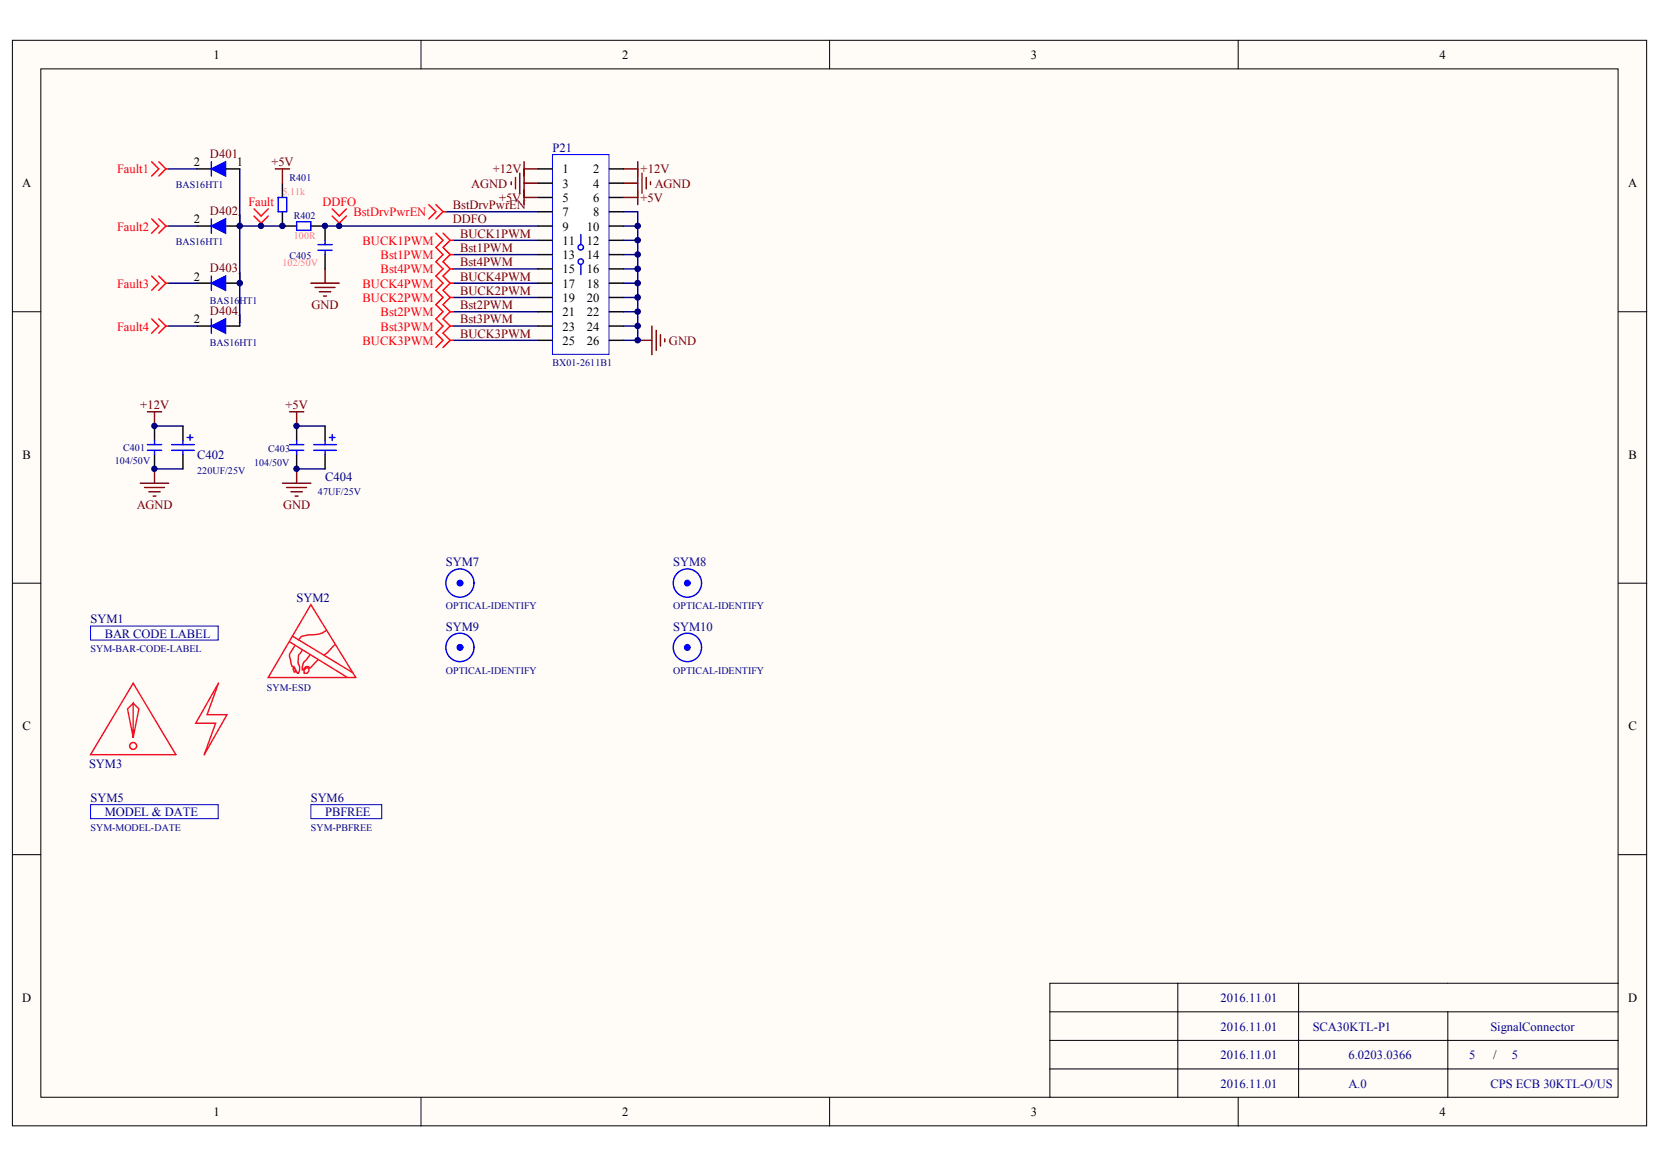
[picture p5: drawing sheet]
<svg xmlns="http://www.w3.org/2000/svg" width="289mm" height="202mm" viewBox="0 0 289 202" stroke-linecap="round" stroke-linejoin="round" font-family="sans-serif">
<g fill="#fffcf8" stroke="#000" stroke-width=".17">
<path d="M2.1 7h282.6v187.7h-282.6z"/>
<path d="M7.1 11.9h272.7v177.8h-272.7z"/>
</g>
<path d="M72.8 7v4.9M143.4 7v4.9M214.1 7v4.9M2.1 53.9h5M279.8 53.9h4.9M2.1 100.8h5M279.8 100.8h4.9M2.1 147.8h5M279.8 147.8h4.9M72.8 189.8v4.9M143.4 189.8v4.9M214.1 189.8v4.9" fill="none" stroke="#000" stroke-width=".17"/>
<path d="M25.5 71.2h2.4M26.7 71.2v2.5M50.1 71.2h2.4M51.3 71.2v2.5M24.3 83.6h4.9M25 84.3h3.4M25.7 85h2M26.5 85.8h.5M26.7 81.1v2.5" fill="none" stroke="#800000" stroke-width=".25"/>
<path d="M26.7 73.7v2.4M26.7 78.6v2.5M51.3 73.7v2.4M51.3 78.6v2.5" fill="none" stroke="#000" stroke-width=".25"/>
<path d="M25.5 77.9h2.4M25.5 76.9h2.4M26.7 76.1v.8M26.7 77.9v.7M50.1 77.9h2.4M50.1 76.9h2.4M51.3 76.1v.8M51.3 77.9v.7" fill="none" stroke="#00f" stroke-width=".25"/>
<path d="M15.7 108.3h22v2.4h-22z" fill="#fff" stroke="#00f" stroke-width=".17"/>
<path d="M23 118.1l7.4 12.4h-14.7zM37.8 118.1l-2 5.5h3.4l-3.9 6.9 2-5.4h-3.5zM50.1 111l9.9 6.1M50.6 110l10.4 6.3M50.8 115.4l.3 .5v.3h-.2l-.2-.4 .1-.4M51 111.7l-.9 1.4v.5l.4 1.7h.3l.6 1.1h.2a1.81 1.81 0 0 0-.1-1.8l.1-1.3 .6-.8M52.8 115.6l.3-.2 .3 .1a.72 .72 0 0 1-.3 .9h-.5v-.5zM53.6 113.2l-.7 1a1.58 1.58 0 0 0-.6 1.6h.2a.66 .66 0 0 1 .8-.5l.3 .2 1.4-1.4M53.7 104.6l7.8 12.6h-15.1zM56.5 109a4.5 4.5 0 0 1-3.2 .8l-1.2 .2-.5 .7M57.9 111.5l-1.9 1.8M23 121.6l1 1-1 4.9v-5.9l-1 1 1 4.9" fill="none" stroke="#ee0e22" stroke-width=".25"/>
<circle cx="23" cy="129" r=".6" fill="none" stroke="#f00" stroke-width=".25"/>
<g fill="#fff" stroke="#00f" stroke-width=".17">
<path d="M15.7 139.1h22v2.5h-22z"/>
<path d="M53.7 139.1h12.3v2.5h-12.3z"/>
</g>
<g fill="#00f" stroke="#00f" stroke-width=".25">
<circle cx="79.5" cy="100.8" r=".47"/>
<circle cx="118.8" cy="100.8" r=".47"/>
<circle cx="79.5" cy="112" r=".48"/>
<circle cx="118.8" cy="112" r=".47"/>
</g>
<g fill="none" stroke="#00f" stroke-width=".25">
<path d="M48.1 34.1h1.5v2.5h-1.5zM51.3 38.3h2.4v1.5h-2.4zM55 42.3h2.4M55 43.3h2.4M56.2 41.6v.7M56.2 43.3v.7M29.7 76.9h3.9M29.7 77.9h3.9M31.6 76.1v.8M31.6 77.9v.7M32.4 75.6h1M32.9 75.2v.9"/>
<path d="M54.2 76.9h4M54.2 77.9h4M56.2 76.1v.8M56.2 77.9v.7M56.9 75.6h1M57.4 75.2v.9"/>
<circle cx="79.5" cy="112" r="2.44"/>
<circle cx="79.5" cy="100.8" r="2.44"/>
<circle cx="118.8" cy="112" r="2.45"/>
<circle cx="118.9" cy="100.8" r="2.45"/>
</g>
<g fill="none" stroke="#800000" stroke-width=".25">
<path d="M47.6 29.2h2.5M48.8 29.2v2.5M88.4 31.4v.5M89.1 30.7v2M89.9 29.9v3.5M90.6 28v7.4M90.6 34.1h2.5M90.6 29.2h2.5M90.6 31.7h2.5M107.8 29.2h2.5M107.8 31.7h2.5M110.3 28v6.1"/>
<path d="M111 29.9v3.5M111.7 30.7v2M112.5 31.4v.5M53.7 49h5M54.5 49.7h3.4M55.2 50.4h2M56 51.2h.5M56.2 46.5v2.5M110.3 58.8h2.4M112.7 56.4v4.9M113.5 57.1v3.5M114.2 57.9v1.9"/>
<path d="M114.9 58.6v.5M48.8 83.6h4.9M49.6 84.3h3.4M50.3 85h2M51 85.8h.5M51.3 81.1v2.5"/>
</g>
<g fill="none" stroke="#f00" stroke-width=".25">
<path d="M26.2 28l1.3 1.2-1.3 1.2M26.2 37.9l1.3 1.2-1.3 1.2M27.5 28l1.2 1.2M27.5 37.9l1.2 1.2M28.7 29.2l-1.2 1.2M28.7 29.2h.5M28.7 39.1l-1.2 1.2M28.7 39.1h.5M43.9 36.1l1.2 1.3 1.3-1.3M43.9 37.4l1.2 1.2M45.1 38.6v.5M46.4 37.4l-1.3 1.2"/>
<path d="M57.4 36.1l1.3 1.3 1.2-1.3M57.4 37.4l1.3 1.2M58.7 38.6v.5M59.9 37.4l-1.2 1.2M74.1 35.4l1.3 1.2-1.3 1.3M75.4 35.4l1.2 1.2M76.6 36.6l-1.2 1.3M76.6 36.6h.5M26.2 47.7l1.3 1.3-1.3 1.2M26.2 55.1l1.3 1.3-1.3 1.2M27.5 47.7l1.2 1.3M27.5 55.1l1.2 1.3"/>
<path d="M28.7 49l-1.2 1.2M28.7 49h.5M28.7 56.4l-1.2 1.2M28.7 56.4h.5M75.4 40.3l1.2 1.3-1.2 1.2 1.2 1.2-1.2 1.3 1.2 1.2-1.2 1.2 1.2 1.3-1.2 1.2 1.2 1.2-1.2 1.3 1.2 1.2-1.2 1.2 1.2 1.3-1.2 1.2 1.2 1.2-1.2 1.3M76.6 40.3l1.2 1.3M77.8 49h.5M77.8 56.4h.5M77.8 44l-1.2 1.3 1.2 1.2M77.8 41.6l-1.2 1.2 1.2 1.2M77.8 44h.5M77.8 53.9l-1.2 1.2 1.2 1.3"/>
<path d="M77.8 51.4l-1.2 1.3 1.2 1.2M77.8 53.9h.5M77.8 56.4l-1.2 1.2 1.2 1.2M77.8 46.5l-1.2 1.2 1.2 1.3M77.8 46.5h.5M77.8 49l-1.2 1.2 1.2 1.2M77.8 41.6h.5M77.8 51.4h.5M77.8 58.8l-1.2 1.3M77.8 58.8h.5"/>
</g>
<g fill="none" stroke="#000" stroke-width=".25">
<path d="M34.1 39.1h2.4M34.1 29.2h2.4M39 39.1h2.5M39 29.2h2.5M48.8 31.7v2.4M48.8 36.6v2.5h2.5M53.7 39.1h2.5v2.5M34.1 49h2.4M34.1 56.4h2.4M39 49h2.5M39 56.4h2.5M56.2 44v2.5"/>
<path d="M31.6 73.7v2.4M31.6 78.6v2.5M56.2 73.7v2.4M56.2 78.6v2.5"/>
</g>
<g fill="#00f" stroke="#00f" stroke-width=".25">
<path d="M36.5 29.2l2.5-1.2v2.4z"/>
<path d="M36.5 39.1l2.5-1.2v2.4z"/>
<path d="M36.5 49l2.5-1.3v2.5z"/>
<path d="M36.5 56.4l2.5-1.3v2.5z"/>
<path d="M36.5 28v2.4z" fill-rule="evenodd"/>
<path d="M36.5 37.9v2.4z" fill-rule="evenodd"/>
<path d="M36.5 47.7v2.5z" fill-rule="evenodd"/>
<path d="M36.5 55.1v2.5z" fill-rule="evenodd"/>
</g>
<g fill="none" stroke="#000080" stroke-width=".25">
<path d="M29.2 39.1h4.9M29.2 29.2h4.9M41.5 39.1h7.3M41.5 29.2v27.2M56.2 39.1h36.9M77.1 36.6h16M107.8 36.6h2.5v7.4M29.2 56.4h4.9M29.2 49h4.9M78.3 58.8h14.8M78.3 46.5h14.8M78.3 53.9h14.8"/>
<path d="M78.3 56.4h14.8M78.3 51.4h14.8M78.3 49h14.8M78.3 41.6h14.8M78.3 44h14.8M107.8 44h2.5v2.5M26.7 73.7h4.9M51.3 73.7h4.9M26.7 81.1h4.9M51.3 81.1h4.9"/>
</g>
<path d="M95.5 26.7h9.8v34.6h-9.8z" fill="#fff" stroke="#00f" stroke-width=".17"/>
<g fill="none" stroke="#000" stroke-width=".25">
<path d="M93.1 29.2h2.4M93.1 31.7h2.4M93.1 34.1h2.4M93.1 36.6h2.4M93.1 39.1h2.4M105.4 29.2h2.4M105.4 31.7h2.4M105.4 34.1h2.4M105.4 36.6h2.4M105.4 39.1h2.4M93.1 41.6h2.4M93.1 44h2.4"/>
<path d="M93.1 46.5h2.4M93.1 49h2.4M93.1 51.4h2.4M93.1 53.9h2.4M93.1 56.4h2.4M93.1 58.8h2.4M105.4 41.6h2.4M105.4 44h2.4M105.4 46.5h2.4M105.4 49h2.4M105.4 51.4h2.4M105.4 53.9h2.4"/>
<path d="M105.4 56.4h2.4M105.4 58.8h2.4"/>
</g>
<g fill="none" stroke="#00f" stroke-width=".25">
<path d="M100.4 40.6v1.7M100.4 45.8v1.7"/>
<circle cx="100.4" cy="45.2" r=".47"/>
<circle cx="100.4" cy="42.8" r=".47"/>
</g>
<path d="M107.8 39.1h2.5M107.8 46.5h2.5v12.3h-2.5M107.8 56.4h2.5M107.8 53.9h2.5M107.8 51.4h2.5M107.8 49h2.5M107.8 41.6h2.5" fill="none" stroke="#000080" stroke-width=".25"/>
<path d="M107.8 34.1h2.5M110.3 32.9v2.5" fill="none" stroke="#800000" stroke-width=".25"/>
<path d="M181.5 179.9h98.3M181.5 175h98.3M203.6 170v19.8M224.5 170v19.8M250.3 175v14.8M279.8 170h-98.3v19.8M181.5 184.8h98.3" fill="none" stroke="#000" stroke-width=".17"/>
<g fill="#000080" stroke="#000080" stroke-width=".17">
<circle cx="26.7" cy="81.1" r=".47"/>
<circle cx="26.7" cy="73.6" r=".47"/>
<circle cx="41.4" cy="49" r=".48"/>
<circle cx="41.5" cy="39.1" r=".47"/>
<circle cx="45.1" cy="39.1" r=".47"/>
<circle cx="48.8" cy="39.1" r=".47"/>
<circle cx="51.3" cy="81.1" r=".47"/>
<circle cx="51.3" cy="73.6" r=".47"/>
<circle cx="56.2" cy="39.1" r=".47"/>
<circle cx="58.6" cy="39.1" r=".47"/>
<circle cx="110.3" cy="58.8" r=".47"/>
<circle cx="110.3" cy="56.4" r=".47"/>
<circle cx="110.3" cy="53.9" r=".47"/>
<circle cx="110.3" cy="51.4" r=".48"/>
<circle cx="110.3" cy="49" r=".48"/>
<circle cx="110.3" cy="46.5" r=".48"/>
<circle cx="110.3" cy="44" r=".47"/>
<circle cx="110.3" cy="41.5" r=".47"/>
<circle cx="110.3" cy="39.1" r=".47"/>
</g>
<g font-size="2.2">
<text x="36.9" y="10.2">1</text>
<text x="107.6" y="10.2">2</text>
<text x="178.2" y="10.2">3</text>
<text x="248.9" y="10.2">4</text>
<text x="33.5" y="28.7">2</text>
<text x="41" y="28.7">1</text>
<text x="97.2" y="30">1</text>
<text x="102.6" y="30">2</text>
<text x="3.8" y="32.4">A</text>
<text x="97.2" y="32.5">3</text>
<text x="97.2" y="34.9">5</text>
<text x="102.6" y="32.5">4</text>
<text x="102.6" y="34.9">6</text>
<text x="281.5" y="32.4">A</text>
<text x="33.5" y="38.6">2</text>
<text x="41" y="38.6">1</text>
<text x="97.2" y="37.4">7</text>
<text x="97.2" y="39.9">9</text>
<text x="101.4" y="39.9">10</text>
<text x="102.6" y="37.4">8</text>
<text x="97.2" y="42.3">11</text>
<text x="97.2" y="44.8">13</text>
<text x="97.2" y="47.3">15</text>
<text x="101.4" y="42.3">12</text>
<text x="101.4" y="44.8">14</text>
<text x="101.4" y="47.3">16</text>
<text x="33.5" y="48.5">2</text>
<text x="41" y="48.5">1</text>
<text x="97.2" y="49.7">17</text>
<text x="97.2" y="52.2">19</text>
<text x="101.4" y="49.7">18</text>
<text x="101.4" y="52.2">20</text>
<text x="33.5" y="55.9">2</text>
<text x="41" y="55.9">1</text>
<text x="97.2" y="54.7">21</text>
<text x="97.2" y="57.2">23</text>
<text x="97.2" y="59.6">25</text>
<text x="101.4" y="54.7">22</text>
<text x="101.4" y="57.2">24</text>
<text x="101.4" y="59.6">26</text>
<text x="3.9" y="79.3">B</text>
<text x="281.6" y="79.3">B</text>
<text x="3.9" y="126.3">C</text>
<text x="281.6" y="126.3">C</text>
<text x="3.8" y="173.2">D</text>
<text x="281.5" y="173.2">D</text>
<text x="258.2" y="183.2">/</text>
<text x="36.9" y="193">1</text>
<text x="107.6" y="193">2</text>
<text x="178.2" y="193">3</text>
<text x="248.9" y="193">4</text>
</g>
<g font-size="2.2" fill="#f00">
<text x="20.3" y="30">Fault1</text>
<text x="43" y="35.7">Fault</text>
<text x="55.8" y="35.7">DDFO</text>
<text x="20.3" y="39.9">Fault2</text>
<text x="61.1" y="37.4">BstDrvPwrEN</text>
<text x="62.7" y="42.3">BUCK1PWM</text>
<text x="65.8" y="44.8">Bst1PWM</text>
<text x="65.8" y="47.3">Bst4PWM</text>
<text x="20.3" y="49.7">Fault3</text>
<text x="62.7" y="49.7">BUCK4PWM</text>
<text x="62.7" y="52.2">BUCK2PWM</text>
<text x="20.3" y="57.2">Fault4</text>
<text x="62.7" y="59.6">BUCK3PWM</text>
<text x="65.8" y="54.7">Bst2PWM</text>
<text x="65.8" y="57.2">Bst3PWM</text>
</g>
<g font-size="2.2" fill="#800000">
<text x="36.3" y="27.3">D401</text>
<text x="46.9" y="28.7">+5V</text>
<text x="85.2" y="30">+12V</text>
<text x="110.8" y="30">+12V</text>
<text x="81.5" y="32.5">AGND</text>
<text x="86.3" y="34.9">+5V</text>
<text x="110.8" y="34.9">+5V</text>
<text x="113.2" y="32.5">AGND</text>
<text x="36.3" y="37.1">D402</text>
<text x="78.3" y="36.2">BstDrvPwrEN</text>
<text x="78.3" y="38.6">DDFO</text>
<text x="79.5" y="41.1">BUCK1PWM</text>
<text x="36.3" y="47">D403</text>
<text x="79.5" y="46">Bst4PWM</text>
<text x="79.5" y="43.6">Bst1PWM</text>
<text x="53.9" y="53.4">GND</text>
<text x="79.5" y="51">BUCK2PWM</text>
<text x="79.5" y="48.5">BUCK4PWM</text>
<text x="79.5" y="53.4">Bst2PWM</text>
<text x="36.3" y="54.4">D404</text>
<text x="79.5" y="58.4">BUCK3PWM</text>
<text x="79.5" y="55.9">Bst3PWM</text>
<text x="115.7" y="59.6">GND</text>
<text x="24.3" y="70.7">+12V</text>
<text x="49.4" y="70.7">+5V</text>
<text x="23.6" y="88">AGND</text>
<text x="49" y="88">GND</text>
</g>
<g font-size="2.2" fill="#000080">
<text x="95.5" y="26.3">P21</text>
<text x="34.1" y="79.4">C402</text>
<text x="56.2" y="83.1">C404</text>
<text x="77.1" y="97.9">SYM7</text>
<text x="116.4" y="97.9">SYM8</text>
<text x="15.7" y="107.8">SYM1</text>
<text x="51.3" y="104.1">SYM2</text>
<text x="18.1" y="110.3">BAR CODE LABEL</text>
<text x="77.1" y="109">SYM9</text>
<text x="116.4" y="109">SYM10</text>
<text x="15.4" y="132.8">SYM3</text>
<text x="15.7" y="138.7">SYM5</text>
<text x="18.1" y="141.2">MODEL &amp; DATE</text>
<text x="53.7" y="138.7">SYM6</text>
<text x="56.2" y="141.2">PBFREE</text>
</g>
<g font-size="2.2" fill="#0c0087">
<text x="211" y="173.3">2016.11.01</text>
<text x="211" y="178.2">2016.11.01</text>
<text x="227" y="178.2">SCA30KTL-P1</text>
<text x="257.7" y="178.2">SignalConnector</text>
<text x="211" y="183.2">2016.11.01</text>
<text x="233.1" y="183.2">6.0203.0366</text>
<text x="254" y="183.2">5</text>
<text x="261.4" y="183.2">5</text>
<text x="211" y="188.1">2016.11.01</text>
<text x="233.1" y="188.1">A.0</text>
<text x="257.7" y="188.1">CPS ECB 30KTL-O/US</text>
</g>
<g font-size="1.7" fill="#000080">
<text x="30.4" y="32.5">BAS16HT1</text>
<text x="50.1" y="31.2">R401</text>
<text x="50.8" y="37.9">R402</text>
<text x="30.4" y="42.4">BAS16HT1</text>
<text x="50.1" y="44.8">C405</text>
<text x="36.3" y="52.5">BAS16HT1</text>
<text x="36.3" y="59.9">BAS16HT1</text>
<text x="95.5" y="63.4">BX01-2611B1</text>
<text x="21.3" y="77.9">C401</text>
<text x="19.8" y="80.2">104/50V</text>
<text x="34.1" y="81.9">220UF/25V</text>
<text x="43.9" y="80.6">104/50V</text>
<text x="46.4" y="78.2">C403</text>
<text x="55" y="85.6">47UF/25V</text>
<text x="77.1" y="105.4">OPTICAL-IDENTIFY</text>
<text x="116.4" y="105.4">OPTICAL-IDENTIFY</text>
<text x="15.7" y="112.8">SYM-BAR-CODE-LABEL</text>
<text x="46.1" y="119.4">SYM-ESD</text>
<text x="77.1" y="116.5">OPTICAL-IDENTIFY</text>
<text x="116.4" y="116.5">OPTICAL-IDENTIFY</text>
<text x="15.7" y="143.6">SYM-MODEL-DATE</text>
<text x="53.7" y="143.6">SYM-PBFREE</text>
</g>
<g font-size="1.7" fill="#f0f">
<text x="48.8" y="33.7">5.11k</text>
<text x="50.8" y="41.4">100R</text>
<text x="48.8" y="46.1">102/50V</text>
</g>
</svg>
